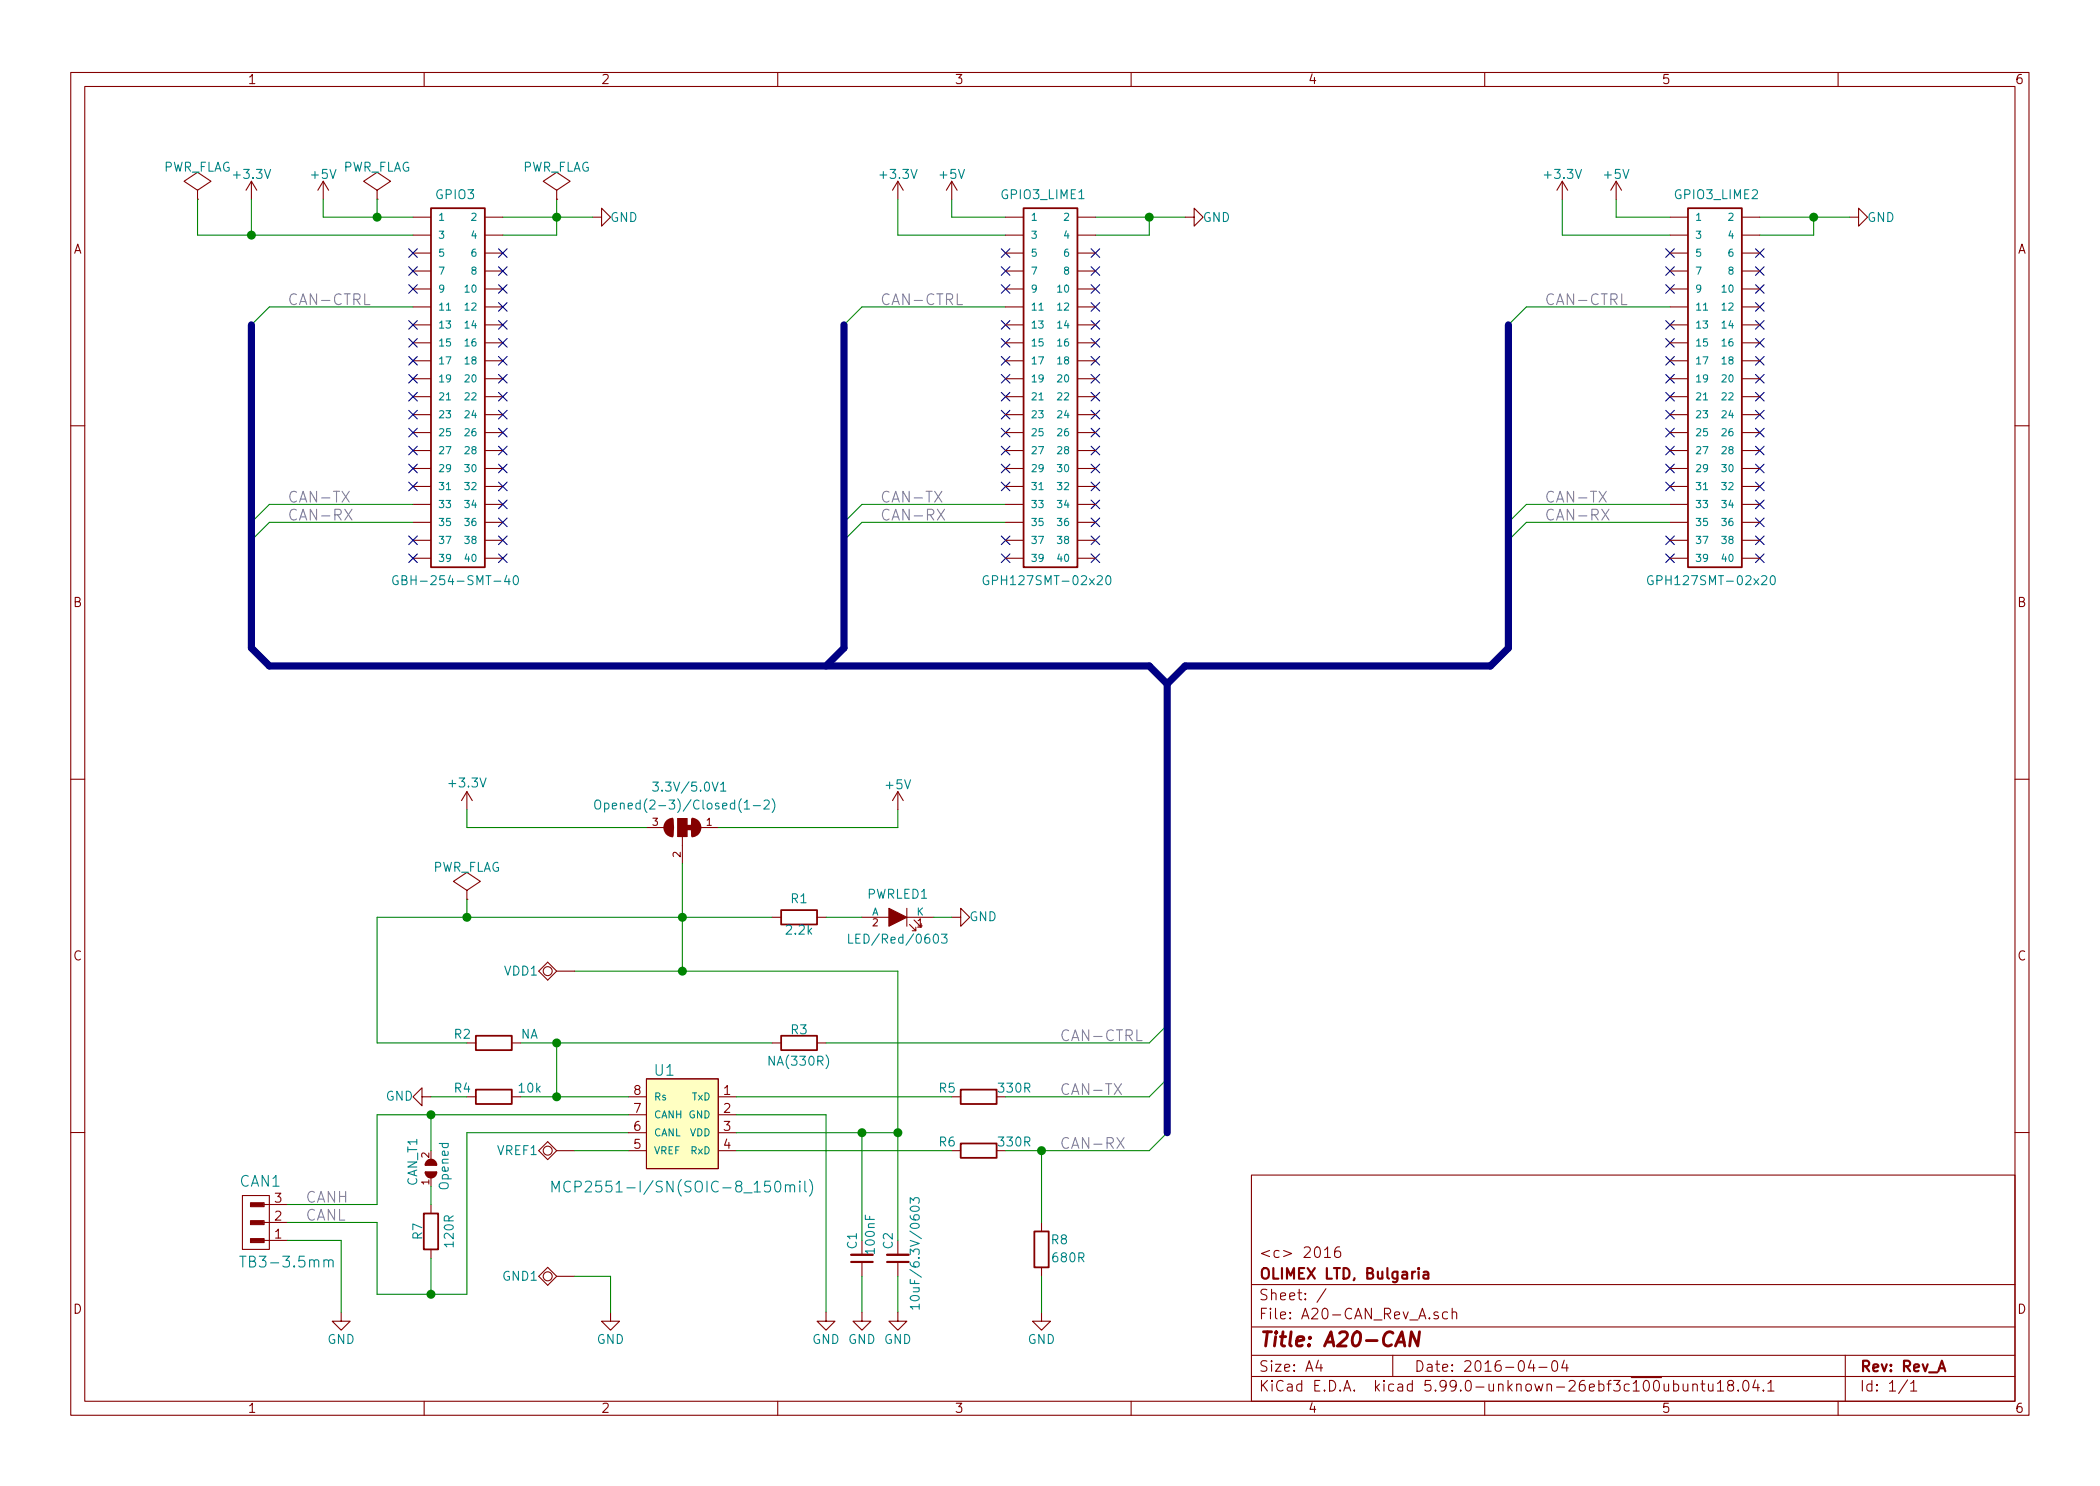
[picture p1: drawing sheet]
<svg xmlns="http://www.w3.org/2000/svg" width="297mm" height="210mm" viewBox="0 0 297 210" stroke-linecap="round" stroke-linejoin="round" font-family="sans-serif">
<g fill="none" stroke="#840000" stroke-width=".15">
<path d="M10 10.3h277v189.9h-277zM12 12.2h273v186.1h-273zM60 10.3v1.9M110 10.3v1.9M160 10.3v1.9M210 10.3v1.9M260 10.3v1.9M27.9 26.9l1.9-1.3-1.9-1.2-1.9 1.2 1.9 1.3v1.3M27.9 28.2h.1M35.6 25.6l.7 1.3M35.6 25.6v2.6M35.6 25.6l-.8 1.3"/>
<path d="M45.7 25.6l-.7 1.3M45.7 25.6v2.6M45.7 25.6l.8 1.3M53.3 26.9l1.9-1.3-1.9-1.2-1.9 1.2 1.9 1.3v1.3M53.3 28.2h.1M58.4 30.7h2.5M58.4 33.3h2.5M58.4 35.8h2.5M58.4 38.3h2.5M68.6 30.7h2.5M68.6 33.3h2.5M68.6 35.8h2.5"/>
<path d="M68.6 38.3h2.5M78.7 26.9l1.9-1.3-1.9-1.2-1.9 1.2 1.9 1.3v1.3M78.7 28.2h.1M83.8 30.7h1.3v1.3l1.3-1.3-1.3-1.2v1.2M127 25.6v2.6M127 25.6l.8 1.3M127 25.6l-.8 1.3M134.6 25.6l-.7 1.3M134.6 25.6v2.6M134.6 25.6l.8 1.3M142.2 30.7h2.5M142.2 33.3h2.5"/>
<path d="M142.2 35.8h2.5M142.2 38.3h2.5M152.5 30.7h2.4M152.5 33.3h2.4M152.5 35.8h2.4M152.5 38.3h2.4M167.6 30.7h1.3v1.3l1.3-1.3-1.3-1.2v1.2M221 25.6l.7 1.3M221 25.6v2.6M221 25.6l-.8 1.3M228.6 25.6l-.8 1.3M228.6 25.6v2.6"/>
<path d="M228.6 25.6l.8 1.3M236.2 30.7h2.5M236.2 33.3h2.5M236.2 35.8h2.5M236.2 38.3h2.5M246.4 30.7h2.5M246.4 33.3h2.5M246.4 35.8h2.5M246.4 38.3h2.5M261.6 30.7h1.3v1.3l1.3-1.3-1.3-1.2v1.2M58.4 40.9h2.5M58.4 43.4h2.5"/>
<path d="M58.4 46h2.5M58.4 48.5h2.5M58.4 51h2.5M58.4 53.6h2.5M58.4 56.1h2.5M58.4 58.7h2.5M68.6 40.9h2.5M68.6 43.4h2.5M68.6 46h2.5M68.6 48.5h2.5M68.6 51h2.5M68.6 53.6h2.5"/>
<path d="M68.6 56.1h2.5M68.6 58.7h2.5M142.2 40.9h2.5M142.2 43.4h2.5M142.2 46h2.5M142.2 48.5h2.5M142.2 51h2.5M142.2 53.6h2.5M142.2 56.1h2.5M142.2 58.7h2.5M152.5 40.9h2.4M152.5 43.4h2.4"/>
<path d="M152.5 46h2.4M152.5 48.5h2.4M152.5 51h2.4M152.5 53.6h2.4M152.5 56.1h2.4M152.5 58.7h2.4M236.2 40.9h2.5M236.2 43.4h2.5M236.2 46h2.5M236.2 48.5h2.5M236.2 51h2.5M236.2 53.6h2.5"/>
<path d="M236.2 56.1h2.5M236.2 58.7h2.5M246.4 40.9h2.5M246.4 43.4h2.5M246.4 46h2.5M246.4 48.5h2.5M246.4 51h2.5M246.4 53.6h2.5M246.4 56.1h2.5M246.4 58.7h2.5M10 60.2h2M58.4 61.2h2.5"/>
<path d="M58.4 63.7h2.5M58.4 66.3h2.5M58.4 68.8h2.5M58.4 71.4h2.5M58.4 73.9h2.5M58.4 76.4h2.5M58.4 79h2.5M68.6 61.2h2.5M68.6 63.7h2.5M68.6 66.3h2.5M68.6 68.8h2.5M68.6 71.4h2.5"/>
<path d="M68.6 73.9h2.5M68.6 76.4h2.5M68.6 79h2.5M142.2 61.2h2.5M142.2 63.7h2.5M142.2 66.3h2.5M142.2 68.8h2.5M142.2 71.4h2.5M142.2 73.9h2.5M142.2 76.4h2.5M142.2 79h2.5M152.5 61.2h2.4"/>
<path d="M152.5 63.7h2.4M152.5 66.3h2.4M152.5 68.8h2.4M152.5 71.4h2.4M152.5 73.9h2.4M152.5 76.4h2.4M152.5 79h2.4M236.2 61.2h2.5M236.2 63.7h2.5M236.2 66.3h2.5M236.2 68.8h2.5M236.2 71.4h2.5"/>
<path d="M236.2 73.9h2.5M236.2 76.4h2.5M236.2 79h2.5M246.4 61.2h2.5M246.4 63.7h2.5M246.4 66.3h2.5M246.4 68.8h2.5M246.4 71.4h2.5M246.4 73.9h2.5M246.4 76.4h2.5M246.4 79h2.5M285 60.2h2"/>
<path d="M10 110.3h2M66 112l.8 1.3M66 112v2.5M66 112l-.7 1.3M91.4 117.1h2.6M95.9 115.8h1.3v2.6h-1.3zM96.5 118.4v3.8M99.1 117.1h2.5M127 112v2.5M127 112l-.8 1.3M127 112l.8 1.3M285 110.3h2"/>
<path d="M66 126l1.9-1.3-1.9-1.3-1.9 1.3 1.9 1.3v1.2M66 127.2h.1M77.5 136.1l1.2 1.3-1.2 1.3-1.3-1.3zM78.7 137.4h2.6M109.2 129.8h1.3M115.6 129.8h1.2M121.9 129.8h3.8M128.3 128.5v2.6M128.3 129.8h3.8M128.7 130.8l.8 .9v-.5M129.3 130.2l1 1h-.5M134.6 129.8h1.3v-1.3l1.3 1.3-1.3 1.3v-1.3"/>
<path d="M59.7 155.2v1.3l-1.3-1.3 1.3-1.3v1.3h1.3M66 155.2h1.3M66 147.6h1.3M72.4 155.2h1.3M72.4 147.6h1.3M88.9 155.2h2.5M88.9 157.7h2.5M91.4 152.6h10.2v12.7h-10.2zM101.6 155.2h2.5M101.6 157.7h2.5M109.2 147.6h1.3M115.6 147.6h1.2"/>
<path d="M134.6 155.2h1.3M10 160.2h2M34.3 169.2h3.8v7.6h-3.8zM35.4 170.2h2v.5h-2zM35.4 172.7h2v.6h-2zM35.4 175.3h2v.5h-2zM35.5 170.3h1.7v.3h-1.7zM35.5 172.8h1.7v.4h-1.7zM35.5 170.4h1.6v.2h-1.6zM35.5 172.9h1.6v.2h-1.6zM35.5 170.4h1.6v.1h-1.6zM35.5 172.9h1.6v.1h-1.6z"/>
<path d="M35.5 175.4h1.8v.3h-1.8zM35.5 175.5h1.7v.1h-1.7zM35.6 175.4h1.6v.2h-1.6zM37.3 170.4h3.3M37.3 173h3.3M37.3 175.5h3.3M61 166.6v1.3M61 170.4v1.3M61 176.8v1.2M76.2 162.8l1.3-1.3 1.2 1.3-1.2 1.3zM78.7 162.8h2.6M88.9 160.3h2.5"/>
<path d="M88.9 162.8h2.5M101.6 160.3h2.5M101.6 162.8h2.5M121.9 178.7v1.9M127 175.5v2M127 178.7v1.9M134.6 162.8h1.3M147.3 173v1.2M147.3 179.3v1.3M177 166.3h108v32h-108zM187.4 176.9l.4-.5v1.5M187.4 177.9h.8"/>
<path d="M189.5 176.4a.59 .59 0 0 0-.7 .7v.7a.48 .48 0 0 0 .8-.2v-.3l-.1-.2a.51 .51 0 0 0-.7 0v.2M285 160.2h2M48.3 185.7v1.2h1.2l-1.2 1.3-1.3-1.3h1.3M60 198.3v1.9M76.2 180.6l1.3-1.3 1.2 1.3-1.2 1.3zM78.7 180.6h2.6M86.4 185.7v1.2h1.2l-1.2 1.3-1.3-1.3h1.3M110 198.3v1.9M116.8 185.7v1.2h1.3l-1.3 1.3-1.2-1.3h1.2M121.9 185.7v1.2h1.3l-1.3 1.3-1.3-1.3h1.3M127 185.7v1.2h1.3l-1.3 1.3-1.3-1.3h1.3M147.3 185.7v1.2h1.3l-1.3 1.3-1.3-1.3h1.3"/>
<path d="M160 198.3v1.9M177 194.8h108M177 191.8h108M177 187.8h108M177 181.8h108M186.5 192.5l-.4 1h1M186.8 193v1M187.6 182.3l-1.3 2M197 191.8v3M203.4 185.7a.37 .37 0 0 0-.6 .1v.1a.54 .54 0 0 0 .6 .3l.1 .1-.1 .2-.1 .1-.5-.1M204.7 185.7l-.4-.1-.3 .3 .1 .6 .2 .1 .4-.1M205.4 185.7a.38 .38 0 0 1 .6 .1v.8"/>
<path d="M205.4 185.1v1.5M210 198.3v1.9M216.6 192.5l-.4 1h.9M216.9 193v1M217.7 193.5h1.1M219.6 192.7a.37 .37 0 0 1 .4-.2 .37 .37 0 0 1 .3 .3v.3a.72 .72 0 0 1-.3 .9l-.4-.1a1.41 1.41 0 0 1 0-1.2zM221.3 192.5l-.4 1h.9M221.6 193v1M236.7 195.9a.48 .48 0 0 1 .7 .1v.1v.6a.48 .48 0 0 1-.7 0M238.1 195.8v.8a.39 .39 0 0 0 .6 .1M238.7 195.8v1M239.4 196a.38 .38 0 0 1 .7 0v.8"/>
<path d="M239.4 195.8v1M240.6 195.8h.5M240.8 195.3v1.3l.2 .2h.1M241.7 195.8v.9a.4 .4 0 0 0 .6 0M242.3 195.8v1M242.9 195.8l.3-.3 .2-.2v1.5M242.9 196.8h.9M244.7 196l-.3-.2v-.3a.48 .48 0 0 1 .7-.1l.1 .2-.1 .3-.6 .1a.51 .51 0 0 0 0 .7 .48 .48 0 0 0 .6 0 .48 .48 0 0 0-.2-.7M245.9 196.7v.1l-.1-.1h.1v.1M246.6 195.5a.37 .37 0 0 1 .4-.2 .37 .37 0 0 1 .3 .3 .77 .77 0 0 1-.4 1.2l-.3-.1a1.41 1.41 0 0 1 0-1.2zM248.3 195.2l-.4 1.1h1M248.6 195.8v1"/>
<path d="M249.4 196.7h.1l-.1 .1v-.1v.1M250.1 195.8l.3-.3 .1-.2v1.5M250.1 196.8h.8M260 198.3v1.9M261 191.8v6.5M269.8 195.2l-1.2 2M270.3 195.8l.3-.3 .1-.2v1.5M270.3 196.8h.8"/>
<circle cx="77.5" cy="137.4" r=".63"/>
<circle cx="77.5" cy="162.8" r=".63"/>
<circle cx="77.5" cy="180.6" r=".63"/>
</g>
<path d="M200.8 188.4l-.3 2-.9-2-.2 2" fill="none" stroke="#840000" stroke-width=".41"/>
<path d="M120.4 178.6h3M125.5 178.6h3M201.4 180l.1-.1 .5 .1v.9M202 180.3l-.5 .1a.29 .29 0 0 0-.2 .2 .29 .29 0 0 0 .2 .3l.5-.1" fill="none" stroke="#840000" stroke-width=".3"/>
<g fill="none" stroke="#008484" stroke-width=".15">
<path d="M63.1 43.9h.6M63.1 56.6h.6M147 43.9h.5M147 56.6h.5M240.9 43.9h.6M240.9 56.6h.6M63.1 69.3h.6M147 69.3h.5M240.9 69.3h.6M56.3 81.5a.51 .51 0 0 0-.6 .1 .51 .51 0 0 0-.2 .6 .45 .45 0 0 0 .3 .5 .45 .45 0 0 0 .5-.1v-.4h-.2M71.7 81.4l-.3 .9h.8M72.7 81.6l.1-.1a.28 .28 0 0 1 .3 0 .28 .28 0 0 1 .2 .2 .64 .64 0 0 1-.4 1l-.3-.2v-.3z"/>
<path d="M139.8 81.5a.51 .51 0 0 0-.6 .1 .51 .51 0 0 0-.1 .6 .46 .46 0 0 0 .2 .5 .46 .46 0 0 0 .6-.1v-.4h-.3M156.5 81.6l.1-.1a.28 .28 0 0 1 .3 0 .28 .28 0 0 1 .2 .2v.8l-.2 .2h-.2l-.2-.2-.1-.3zM233.8 81.5a.51 .51 0 0 0-.6 .1 .51 .51 0 0 0-.2 .6 .46 .46 0 0 0 .3 .5 .46 .46 0 0 0 .5-.1v-.4h-.2M250.5 81.6l.1-.1a.28 .28 0 0 1 .3 0 .28 .28 0 0 1 .2 .2v.8l-.2 .2h-.2l-.3-.2v-.3zM84.3 113.3l.1-.1a.44 .44 0 0 1 .6 .4l-.1 .7a.44 .44 0 0 1-.6 .1 .93 .93 0 0 1 0-1.1zM85.5 113.7l.4-.1 .2 .3v.3l-.1 .2h-.5M85.5 113.6v1.3M92.3 110.7h.8l-.4 .4 .3 .2 .1 .4-.2 .2h-.4l-.2-.1M101.9 111l.4-.3v1.2M101.9 111.9h.8M106.6 114h.9M108.1 113.3l.2-.1h.3l.1 .1 .1 .3-.1 .2-.7 .7h.8"/>
<path d="M109.2 113a1.4 1.4 0 0 1 0 2M120 132.2v1.2h.6M133.2 132.2h.8l-.5 .5 .4 .1 .1 .4-.3 .2h-.4l-.1-.1M33.9 177.7h.9M46.5 178.5l.2-.2h.3l.1 1M78.1 168.7v-1.6l.5 1.1 .5-1.1v1.6M80.7 167.3a.62 .62 0 0 0-.8 0 .62 .62 0 0 0-.1 .7 .56 .56 0 0 0 .2 .6 .56 .56 0 0 0 .7-.1M111.8 167.8l.2-.2 .3 .1 .1 1M113.1 167.1v.1h.1l-.1-.1v.2M113.1 167.6v1.1M113.8 167.1v1.3l.3 .3M114.5 166.9a1.78 1.78 0 0 1 0 2.3"/>
<path d="M128.8 170.3v-.8l.4 .4 .2-.4h.5l.1 .2v.4l-.1 .2M130 184.9h-1.2l.3 .3M130 184.5v.7"/>
</g>
<g fill="none" stroke="#840000" stroke-width=".25">
<path d="M61 29.5h7.6v50.8h-7.6zM144.8 29.5h7.6v50.8h-7.6zM238.8 29.5h7.6v50.8h-7.6zM95.1 115.9v2.3M97.9 115.9v2.4M110.5 128.8h5.1v2h-5.1zM67.3 154.2h5.1v2h-5.1zM67.3 146.6h5.1v2h-5.1zM110.5 146.6h5.1v2h-5.1zM135.9 154.2h5.1v2h-5.1zM59.9 171.7h2.1v5.1h-2.1zM60.2 165.9h1.5a.76 .76 0 0 1-.7 .7 .76 .76 0 0 1-.8-.7z"/>
<path d="M60.2 166h1.4M60.2 164.7h1.4M60.3 166.1h1.3M60.3 164.6h1.3M60.4 164.4a.76 .76 0 0 1 .8-.3 .76 .76 0 0 1 .5 .7h-1.5zM60.5 166.4h1M60.5 166.2h1M60.5 164.5h1M60.5 164.3h.8M60.6 166.5h.6M60.6 164.2h.7M135.9 161.8h5.1v2h-5.1z"/>
<path d="M146.3 174.2h2v5.1h-2z"/>
</g>
<g fill="#840000" stroke="#840000" stroke-width=".15">
<path d="M125.7 128.5l2.6 1.3-2.6 1.3z"/>
<path d="M95.9 115.8h1.3v2.6h-1.3z"/>
</g>
<path d="M120.4 177.5h3M125.5 177.5h3" fill="none" stroke="#840000" stroke-width=".33"/>
<g fill="none" stroke="#848484" stroke-width=".15">
<path d="M51.6 41.6v1.5h.7M135.4 41.6v1.5h.7M229.4 41.6v1.5h.7M48.4 69.5l1 1.5M48.8 72.1l1 1.5M49.4 69.5l-1 1.5M49.8 72.1l-1 1.5M132.2 69.5l1 1.5M132.6 72.1l1 1.5M133.2 69.5l-1 1.5M133.6 72.1l-1 1.5M226.2 69.5l1 1.5"/>
<path d="M226.6 72.1l1 1.5M227.2 69.5l-1 1.5M227.6 72.1l-1 1.5M157.6 153.3l1 1.6M158.6 153.3l-1 1.6M160.8 145.7v1.5h.7M158 161l1 1.5M159 161l-1 1.5"/>
</g>
<g fill="#840000" stroke="#840000" stroke-width=".25">
<path d="M94.3 116.2l.8-.4 .1 1.3-.1 1.3a1.28 1.28 0 0 1-1.1-.9 1.28 1.28 0 0 1 .3-1.3z"/>
<path d="M97.9 115.8a1.27 1.27 0 0 1 1.2 1.3 1.27 1.27 0 0 1-1.2 1.3l-.1-1.3z"/>
</g>
<path d="M96.5 117.1h1.9" fill="none" stroke="#840000" stroke-width=".76"/>
<g fill="none" stroke="#008400" stroke-width=".15">
<path d="M27.9 28.2v5.1h30.5M35.6 28.2v5.1M45.7 28.2v2.5h12.7M53.3 28.2v2.5M71.1 30.7h12.7M78.7 28.2v5.1h-7.6M127 28.2v5.1h15.2M134.6 28.2v2.5h7.6M154.9 30.7h12.7M162.6 30.7v2.6h-7.7M221 28.2v5.1h15.2M228.6 28.2v2.5h7.6"/>
<path d="M248.9 30.7h12.7M256.5 30.7v2.6h-7.6M58.4 43.4h-20.3l-2.5 2.6M142.2 43.4h-20.3l-2.5 2.6M236.2 43.4h-20.3l-2.5 2.6M58.4 73.9h-20.3l-2.5 2.5M58.4 71.4h-20.3l-2.5 2.5M142.2 73.9h-20.3l-2.5 2.5M142.2 71.4h-20.3l-2.5 2.5M236.2 73.9h-20.3l-2.5 2.5M236.2 71.4h-20.3l-2.5 2.5M66 114.5v2.6h25.4"/>
<path d="M127 114.5v2.6h-25.4M66 127.2v2.6M81.3 137.4h45.7v38.1M96.5 122.2v15.2M109.2 129.8h-55.9v17.8h12.7M116.8 129.8h5.1M132.1 129.8h2.5M61 157.7v5.1M61 155.2h5M73.7 155.2h15.2M73.7 147.6h35.5M78.7 147.6v7.6"/>
<path d="M88.9 157.7h-35.6v12.7h-12.7M104.1 157.7h12.7v28M104.1 155.2h30.5M165.1 152.6l-2.5 2.6h-20.4M165.1 145l-2.5 2.6h-45.8M40.6 175.5h7.7v10.2M61 167.9v2.5M61 178v5.1M81.3 162.8h7.6M88.9 160.3h-22.9v22.8h-12.7v-10.1h-12.7M104.1 160.3h22.9M104.1 162.8h30.5"/>
<path d="M121.9 160.3v15.2M147.3 162.8v10.2M165.1 160.3l-2.5 2.5h-20.4M81.3 180.6h5.1v5.1M121.9 180.6v5.1M127 180.6v5.1M147.3 180.6v5.1"/>
</g>
<g fill="none" stroke="#000084" stroke-width=".15">
<path d="M57.8 35.2l1.2 1.2M57.8 37.7l1.2 1.3M59 35.2l-1.2 1.2M59 37.7l-1.2 1.3M70.5 35.2l1.2 1.2M70.5 37.7l1.2 1.3M71.7 35.2l-1.2 1.2M71.7 37.7l-1.2 1.3M141.6 37.7l1.2 1.3M141.6 35.2l1.2 1.2M142.8 37.7l-1.2 1.3M142.8 35.2l-1.2 1.2"/>
<path d="M154.3 37.7l1.2 1.3M154.3 35.2l1.2 1.2M155.5 35.2l-1.2 1.2M155.5 37.7l-1.2 1.3M235.6 37.7l1.2 1.3M235.6 35.2l1.2 1.2M236.8 37.7l-1.2 1.3M236.8 35.2l-1.2 1.2M248.3 37.7l1.2 1.3M248.3 35.2l1.2 1.2M249.5 37.7l-1.2 1.3M249.5 35.2l-1.2 1.2"/>
<path d="M57.8 50.4l1.2 1.3M57.8 53l1.2 1.2M57.8 40.3l1.2 1.2M57.8 45.4l1.2 1.2M57.8 47.9l1.2 1.2M57.8 55.5l1.2 1.2M57.8 58.1l1.2 1.2M59 47.9l-1.2 1.2M59 50.4l-1.2 1.3M59 53l-1.2 1.2M59 55.5l-1.2 1.2M59 58.1l-1.2 1.2"/>
<path d="M59 40.3l-1.2 1.2M59 45.4l-1.2 1.2M70.5 40.3l1.2 1.2M70.5 42.8l1.2 1.2M70.5 45.4l1.2 1.2M70.5 47.9l1.2 1.2M70.5 50.4l1.2 1.3M70.5 53l1.2 1.2M70.5 55.5l1.2 1.2M70.5 58.1l1.2 1.2M71.7 40.3l-1.2 1.2M71.7 42.8l-1.2 1.2"/>
<path d="M71.7 45.4l-1.2 1.2M71.7 47.9l-1.2 1.2M71.7 50.4l-1.2 1.3M71.7 53l-1.2 1.2M71.7 55.5l-1.2 1.2M71.7 58.1l-1.2 1.2M141.6 58.1l1.2 1.2M141.6 55.5l1.2 1.2M141.6 53l1.2 1.2M141.6 50.4l1.2 1.3M141.6 47.9l1.2 1.2M141.6 45.4l1.2 1.2"/>
<path d="M141.6 40.3l1.2 1.2M142.8 58.1l-1.2 1.2M142.8 55.5l-1.2 1.2M142.8 53l-1.2 1.2M142.8 50.4l-1.2 1.3M142.8 47.9l-1.2 1.2M142.8 45.4l-1.2 1.2M142.8 40.3l-1.2 1.2M154.3 50.4l1.2 1.3M154.3 47.9l1.2 1.2M154.3 58.1l1.2 1.2M154.3 55.5l1.2 1.2"/>
<path d="M154.3 53l1.2 1.2M154.3 45.4l1.2 1.2M154.3 42.8l1.2 1.2M154.3 40.3l1.2 1.2M155.5 55.5l-1.2 1.2M155.5 53l-1.2 1.2M155.5 50.4l-1.2 1.3M155.5 47.9l-1.2 1.2M155.5 45.4l-1.2 1.2M155.5 42.8l-1.2 1.2M155.5 40.3l-1.2 1.2M155.5 58.1l-1.2 1.2"/>
<path d="M235.6 58.1l1.2 1.2M235.6 55.5l1.2 1.2M235.6 53l1.2 1.2M235.6 50.4l1.2 1.3M235.6 47.9l1.2 1.2M235.6 45.4l1.2 1.2M235.6 40.3l1.2 1.2M236.8 58.1l-1.2 1.2M236.8 55.5l-1.2 1.2M236.8 53l-1.2 1.2M236.8 50.4l-1.2 1.3M236.8 47.9l-1.2 1.2"/>
<path d="M236.8 45.4l-1.2 1.2M236.8 40.3l-1.2 1.2M248.3 58.1l1.2 1.2M248.3 55.5l1.2 1.2M248.3 53l1.2 1.2M248.3 50.4l1.2 1.3M248.3 47.9l1.2 1.2M248.3 45.4l1.2 1.2M248.3 42.8l1.2 1.2M248.3 40.3l1.2 1.2M249.5 55.5l-1.2 1.2M249.5 53l-1.2 1.2"/>
<path d="M249.5 50.4l-1.2 1.3M249.5 47.9l-1.2 1.2M249.5 45.4l-1.2 1.2M249.5 42.8l-1.2 1.2M249.5 40.3l-1.2 1.2M249.5 58.1l-1.2 1.2M57.8 60.6l1.2 1.2M57.8 63.1l1.2 1.3M57.8 65.7l1.2 1.2M57.8 68.2l1.2 1.2M57.8 75.8l1.2 1.3M57.8 78.4l1.2 1.2"/>
<path d="M59 60.6l-1.2 1.2M59 63.1l-1.2 1.3M59 65.7l-1.2 1.2M59 75.8l-1.2 1.3M59 78.4l-1.2 1.2M59 68.2l-1.2 1.2M70.5 60.6l1.2 1.2M70.5 63.1l1.2 1.3M70.5 65.7l1.2 1.2M70.5 68.2l1.2 1.2M70.5 70.8l1.2 1.2M70.5 73.3l1.2 1.2"/>
<path d="M70.5 75.8l1.2 1.3M70.5 78.4l1.2 1.2M71.7 60.6l-1.2 1.2M71.7 63.1l-1.2 1.3M71.7 65.7l-1.2 1.2M71.7 68.2l-1.2 1.2M71.7 70.8l-1.2 1.2M71.7 73.3l-1.2 1.2M71.7 75.8l-1.2 1.3M71.7 78.4l-1.2 1.2M141.6 78.4l1.2 1.2M141.6 75.8l1.2 1.3"/>
<path d="M141.6 68.2l1.2 1.2M141.6 65.7l1.2 1.2M141.6 63.1l1.2 1.3M141.6 60.6l1.2 1.2M142.8 78.4l-1.2 1.2M142.8 75.8l-1.2 1.3M142.8 68.2l-1.2 1.2M142.8 65.7l-1.2 1.2M142.8 63.1l-1.2 1.3M142.8 60.6l-1.2 1.2M154.3 68.2l1.2 1.2M154.3 65.7l1.2 1.2"/>
<path d="M154.3 78.4l1.2 1.2M154.3 75.8l1.2 1.3M154.3 73.3l1.2 1.2M154.3 70.8l1.2 1.2M154.3 63.1l1.2 1.3M154.3 60.6l1.2 1.2M155.5 65.7l-1.2 1.2M155.5 63.1l-1.2 1.3M155.5 78.4l-1.2 1.2M155.5 75.8l-1.2 1.3M155.5 73.3l-1.2 1.2M155.5 70.8l-1.2 1.2"/>
<path d="M155.5 68.2l-1.2 1.2M155.5 60.6l-1.2 1.2M235.6 78.4l1.2 1.2M235.6 75.8l1.2 1.3M235.6 68.2l1.2 1.2M235.6 65.7l1.2 1.2M235.6 63.1l1.2 1.3M235.6 60.6l1.2 1.2M236.8 78.4l-1.2 1.2M236.8 75.8l-1.2 1.3M236.8 68.2l-1.2 1.2M236.8 65.7l-1.2 1.2"/>
<path d="M236.8 63.1l-1.2 1.3M236.8 60.6l-1.2 1.2M248.3 75.8l1.2 1.3M248.3 73.3l1.2 1.2M248.3 78.4l1.2 1.2M248.3 70.8l1.2 1.2M248.3 68.2l1.2 1.2M248.3 65.7l1.2 1.2M248.3 63.1l1.2 1.3M248.3 60.6l1.2 1.2M249.5 65.7l-1.2 1.2M249.5 63.1l-1.2 1.3"/>
<path d="M249.5 78.4l-1.2 1.2M249.5 75.8l-1.2 1.3M249.5 73.3l-1.2 1.2M249.5 70.8l-1.2 1.2M249.5 68.2l-1.2 1.2M249.5 60.6l-1.2 1.2"/>
</g>
<path d="M91.4 152.6h10.2v12.7h-10.2z" fill="#ffffc2" stroke="#ffffc2" stroke-width=".14"/>
<path d="M35.6 46v45.7l2.5 2.5h124.5l2.5 2.6M119.4 46v45.7l-2.6 2.5M213.4 46v45.7l-2.6 2.5h-43.2l-2.5 2.6M165.1 96.8v63.5" fill="none" stroke="#000084" stroke-width="1"/>
<g fill="#008400" stroke="#008400" stroke-width=".25">
<circle cx="78.7" cy="30.7" r=".51"/>
<circle cx="256.5" cy="30.7" r=".51"/>
<circle cx="162.6" cy="30.7" r=".51"/>
<circle cx="53.3" cy="30.7" r=".51"/>
<circle cx="35.6" cy="33.3" r=".51"/>
<circle cx="96.5" cy="129.8" r=".51"/>
<circle cx="61" cy="157.7" r=".51"/>
<circle cx="61" cy="183.1" r=".51"/>
<circle cx="78.7" cy="155.2" r=".51"/>
<circle cx="66" cy="129.8" r=".51"/>
<circle cx="78.7" cy="147.6" r=".51"/>
<circle cx="127" cy="160.3" r=".51"/>
<circle cx="121.9" cy="160.3" r=".51"/>
<circle cx="147.3" cy="162.8" r=".51"/>
<circle cx="96.5" cy="137.4" r=".51"/>
</g>
<text font-size="2.8" fill="#840000" x="178" y="190.5">Title: A20-CAN</text>
<g font-size="2.1" fill="#848484">
<text x="40.6" y="43.2">CAN-CTRL</text>
<text x="124.5" y="43.2">CAN-CTRL</text>
<text x="218.4" y="43.2">CAN-CTRL</text>
<text x="40.6" y="71.1">CAN-TX</text>
<text x="124.5" y="71.1">CAN-TX</text>
<text x="218.4" y="71.1">CAN-TX</text>
<text x="40.6" y="73.7">CAN-RX</text>
<text x="124.5" y="73.7">CAN-RX</text>
<text x="218.4" y="73.7">CAN-RX</text>
<text x="149.9" y="147.3">CAN-CTRL</text>
<text x="149.9" y="154.9">CAN-TX</text>
<text x="149.9" y="162.6">CAN-RX</text>
<text x="43.2" y="170.2">CANH</text>
<text x="43.2" y="172.7">CANL</text>
</g>
<g font-size="2.1" fill="#008484">
<text x="92.6" y="152.2">U1</text>
<text x="34" y="167.9">CAN1</text>
<text x="81.3" y="168.7">MCP2551-I/SN(SOIC-8_150mil)</text>
<text x="34.9" y="179.3">TB3-3.5mm</text>
</g>
<g font-size="2.1" fill="#840000">
<text x="178" y="178">&lt;c&gt; 2016</text>
<text x="178" y="184">Sheet: /</text>
<text x="178" y="181">OLIMEX LTD, Bulgaria</text>
<text x="178" y="186.7">File: A20-CAN_Rev_A.sch</text>
<text x="178" y="196.9">KiCad E.D.A. kicad 5.99.0-unknown-26ebf3c100ubuntu18.04.1</text>
<text x="178" y="194.1">Size: A4</text>
<text x="200" y="194.1">Date: 2016-04-04</text>
<text x="263" y="194.1">Rev: Rev_A</text>
<text x="263" y="196.9">Id: 1/1</text>
</g>
<g font-size="1.8" fill="#840000">
<text x="35" y="11.9">1</text>
<text x="85" y="11.9">2</text>
<text x="135" y="11.9">3</text>
<text x="185" y="11.9">4</text>
<text x="235" y="11.9">5</text>
<text x="285" y="11.9">6</text>
<text x="10.4" y="35.9">A</text>
<text x="285.4" y="35.9">A</text>
<text x="10.4" y="85.9">B</text>
<text x="285.4" y="85.9">B</text>
<text x="10.4" y="135.9">C</text>
<text x="285.4" y="135.9">C</text>
<text x="89.7" y="154.9">8</text>
<text x="102.4" y="154.9">1</text>
<text x="89.7" y="160">6</text>
<text x="89.7" y="157.5">7</text>
<text x="102.4" y="157.5">2</text>
<text x="102.4" y="160">3</text>
<text x="89.7" y="162.6">5</text>
<text x="102.4" y="162.6">4</text>
<text x="38.9" y="172.7">2</text>
<text x="38.9" y="170.2">3</text>
<text x="38.9" y="175.3">1</text>
<text x="10.4" y="185.9">D</text>
<text x="285.4" y="185.9">D</text>
<text x="35" y="199.9">1</text>
<text x="85" y="199.9">2</text>
<text x="135" y="199.9">3</text>
<text x="185" y="199.9">4</text>
<text x="235" y="199.9">5</text>
<text x="285" y="199.9">6</text>
</g>
<g font-size="1.8" fill="#008484">
<text x="23" y="24.3">PWR_FLAG</text>
<text x="33.2" y="25.3">+3.3V</text>
<text x="44.1" y="25.3">+5V</text>
<text x="48.4" y="24.3">PWR_FLAG</text>
<text x="61.7" y="28.2">GPIO3</text>
<text x="73.8" y="24.3">PWR_FLAG</text>
<text x="124.7" y="25.3">+3.3V</text>
<text x="133" y="25.3">+5V</text>
<text x="141.8" y="28.2">GPIO3_LIME1</text>
<text x="218.6" y="25.3">+3.3V</text>
<text x="227" y="25.3">+5V</text>
<text x="237" y="28.2">GPIO3_LIME2</text>
<text x="86.3" y="31.4">GND</text>
<text x="170.1" y="31.4">GND</text>
<text x="264.1" y="31.4">GND</text>
<text x="57.3" y="82.8">GBH-254-SMT-40</text>
<text x="140.1" y="82.8">GPH127SMT-02x20</text>
<text x="234.1" y="82.8">GPH127SMT-02x20</text>
<text x="63.7" y="111.4">+3.3V</text>
<text x="93.2" y="112">3.3V/5.0V1</text>
<text x="125.4" y="111.7">+5V</text>
<text x="86.7" y="114.5">Opened(2-3)/Closed(1-2)</text>
<text x="61.1" y="123.4">PWR_FLAG</text>
<text x="111.9" y="127.8">R1</text>
<text x="122.7" y="127.2">PWRLED1</text>
<text x="137.1" y="130.3">GND</text>
<text x="111.3" y="132.3">2.2k</text>
<text x="121.1" y="133.5">LED/Red/0603</text>
<text x="71.3" y="138">VDD1</text>
<text x="64.3" y="147">R2</text>
<text x="73.6" y="147">NA</text>
<text x="111.9" y="146.3">R3</text>
<text x="54.6" y="155.7">GND</text>
<text x="64.3" y="154.6">R4</text>
<text x="73.5" y="154.6">10k</text>
<text x="109" y="150.8">NA(330R)</text>
<text x="132.9" y="154.6">R5</text>
<text x="141.4" y="154.6">330R</text>
<text x="59" y="167.8" transform="rotate(-90 59 167.8)">CAN_T1</text>
<text x="70.4" y="163.4">VREF1</text>
<text x="132.9" y="162.2">R6</text>
<text x="141.4" y="162.2">330R</text>
<text x="63.5" y="168.2" transform="rotate(-90 63.5 168.2)">Opened</text>
<text x="59.7" y="175.4" transform="rotate(-90 59.7 175.4)">R7</text>
<text x="64.2" y="176.3" transform="rotate(-90 64.2 176.3)">120R</text>
<text x="121.2" y="176.7" transform="rotate(-90 121.2 176.7)">C1</text>
<text x="123.7" y="177.2" transform="rotate(-90 123.7 177.2)">100nF</text>
<text x="126.3" y="176.7" transform="rotate(-90 126.3 176.7)">C2</text>
<text x="148.7" y="176.1">R8</text>
<text x="149" y="178.6">680R</text>
<text x="71.1" y="181.2">GND1</text>
<text x="130.1" y="183.7" transform="rotate(-90 130.1 183.7)">10uF/6.3V/0603</text>
<text x="46.3" y="190.2">GND</text>
<text x="84.4" y="190.2">GND</text>
<text x="114.9" y="190.2">GND GND GND</text>
<text x="145.4" y="190.2">GND</text>
</g>
<g font-size="1.4" fill="#008484">
<text x="61.9" y="31.2">1</text>
<text x="61.9" y="33.8">3</text>
<text x="66.8" y="31.2">2</text>
<text x="66.8" y="33.8">4</text>
<text x="145.7" y="31.2">1</text>
<text x="145.7" y="33.8">3</text>
<text x="150.6" y="31.2">2</text>
<text x="150.6" y="33.8">4</text>
<text x="239.7" y="31.2">1</text>
<text x="239.7" y="33.8">3</text>
<text x="244.6" y="31.2">2</text>
<text x="244.6" y="33.8">4</text>
<text x="61.9" y="36.3">5</text>
<text x="61.9" y="38.9">7</text>
<text x="61.9" y="41.4">9</text>
<text x="66" y="41.4">10</text>
<text x="66.8" y="36.3">6</text>
<text x="66.8" y="38.9">8</text>
<text x="145.7" y="36.3">5</text>
<text x="145.7" y="38.9">7</text>
<text x="145.7" y="41.4">9</text>
<text x="149.9" y="41.4">10</text>
<text x="150.6" y="36.3">6</text>
<text x="150.6" y="38.9">8</text>
<text x="239.7" y="36.3">5</text>
<text x="239.7" y="38.9">7</text>
<text x="239.7" y="41.4">9</text>
<text x="243.8" y="41.4">10</text>
<text x="244.6" y="36.3">6</text>
<text x="244.6" y="38.9">8</text>
<text x="61.9" y="43.9">11</text>
<text x="61.9" y="46.5">13</text>
<text x="66" y="43.9">12</text>
<text x="66" y="46.5">14</text>
<text x="145.7" y="43.9">11</text>
<text x="145.7" y="46.5">13</text>
<text x="149.9" y="43.9">12</text>
<text x="149.9" y="46.5">14</text>
<text x="239.7" y="43.9">11</text>
<text x="239.7" y="46.5">13</text>
<text x="243.8" y="43.9">12</text>
<text x="243.8" y="46.5">14</text>
<text x="61.9" y="49">15</text>
<text x="61.9" y="51.6">17</text>
<text x="66" y="49">16</text>
<text x="66" y="51.6">18</text>
<text x="145.7" y="49">15</text>
<text x="145.7" y="51.6">17</text>
<text x="149.9" y="49">16</text>
<text x="149.9" y="51.6">18</text>
<text x="239.7" y="49">15</text>
<text x="239.7" y="51.6">17</text>
<text x="243.8" y="49">16</text>
<text x="243.8" y="51.6">18</text>
<text x="61.9" y="54.1">19</text>
<text x="61.9" y="56.6">21</text>
<text x="61.9" y="59.2">23</text>
<text x="66" y="54.1">20</text>
<text x="66" y="56.6">22</text>
<text x="66" y="59.2">24</text>
<text x="145.7" y="54.1">19</text>
<text x="145.7" y="56.6">21</text>
<text x="145.7" y="59.2">23</text>
<text x="149.9" y="54.1">20</text>
<text x="149.9" y="56.6">22</text>
<text x="149.9" y="59.2">24</text>
<text x="239.7" y="54.1">19</text>
<text x="239.7" y="56.6">21</text>
<text x="239.7" y="59.2">23</text>
<text x="243.8" y="54.1">20</text>
<text x="243.8" y="56.6">22</text>
<text x="243.8" y="59.2">24</text>
<text x="61.9" y="61.7">25</text>
<text x="61.9" y="64.3">27</text>
<text x="66" y="61.7">26</text>
<text x="66" y="64.3">28</text>
<text x="145.7" y="61.7">25</text>
<text x="145.7" y="64.3">27</text>
<text x="149.9" y="61.7">26</text>
<text x="149.9" y="64.3">28</text>
<text x="239.7" y="61.7">25</text>
<text x="239.7" y="64.3">27</text>
<text x="243.8" y="61.7">26</text>
<text x="243.8" y="64.3">28</text>
<text x="61.9" y="66.8">29</text>
<text x="61.9" y="69.3">31</text>
<text x="61.9" y="71.9">33</text>
<text x="66" y="66.8">30</text>
<text x="66" y="69.3">32</text>
<text x="66" y="71.9">34</text>
<text x="145.7" y="66.8">29</text>
<text x="145.7" y="69.3">31</text>
<text x="145.7" y="71.9">33</text>
<text x="149.9" y="66.8">30</text>
<text x="149.9" y="69.3">32</text>
<text x="149.9" y="71.9">34</text>
<text x="239.7" y="66.8">29</text>
<text x="239.7" y="69.3">31</text>
<text x="239.7" y="71.9">33</text>
<text x="243.8" y="66.8">30</text>
<text x="243.8" y="69.3">32</text>
<text x="243.8" y="71.9">34</text>
<text x="61.9" y="74.4">35</text>
<text x="61.9" y="77">37</text>
<text x="66" y="74.4">36</text>
<text x="66" y="77">38</text>
<text x="145.7" y="74.4">35</text>
<text x="145.7" y="77">37</text>
<text x="149.9" y="74.4">36</text>
<text x="149.9" y="77">38</text>
<text x="239.7" y="74.4">35</text>
<text x="239.7" y="77">37</text>
<text x="243.8" y="74.4">36</text>
<text x="243.8" y="77">38</text>
<text x="61.9" y="79.5">39</text>
<text x="66" y="79.5">40</text>
<text x="145.7" y="79.5">39</text>
<text x="149.9" y="79.5">40</text>
<text x="239.7" y="79.5">39</text>
<text x="243.8" y="79.5">40</text>
<text x="123.3" y="129.5">A</text>
<text x="129.7" y="129.5">K</text>
<text x="92.5" y="155.7">Rs</text>
<text x="97.9" y="155.7">TxD</text>
<text x="92.5" y="160.8">CANL</text>
<text x="92.5" y="158.2">CANH GND</text>
<text x="97.6" y="160.8">VDD</text>
<text x="92.5" y="163.3">VREF</text>
<text x="97.8" y="163.3">RxD</text>
</g>
<g font-size="1.4" fill="#840000">
<text x="92.3" y="116.8">3</text>
<text x="99.9" y="116.8">1</text>
<text x="96.3" y="121.3" transform="rotate(-90 96.3 121.3)">2</text>
<text x="123.4" y="131.1">2</text>
<text x="129.8" y="131.1">1</text>
<text x="60.7" y="167.6" transform="rotate(-90 60.7 167.6)">1</text>
<text x="60.7" y="163.8" transform="rotate(-90 60.7 163.8)">2</text>
</g>
</svg>
